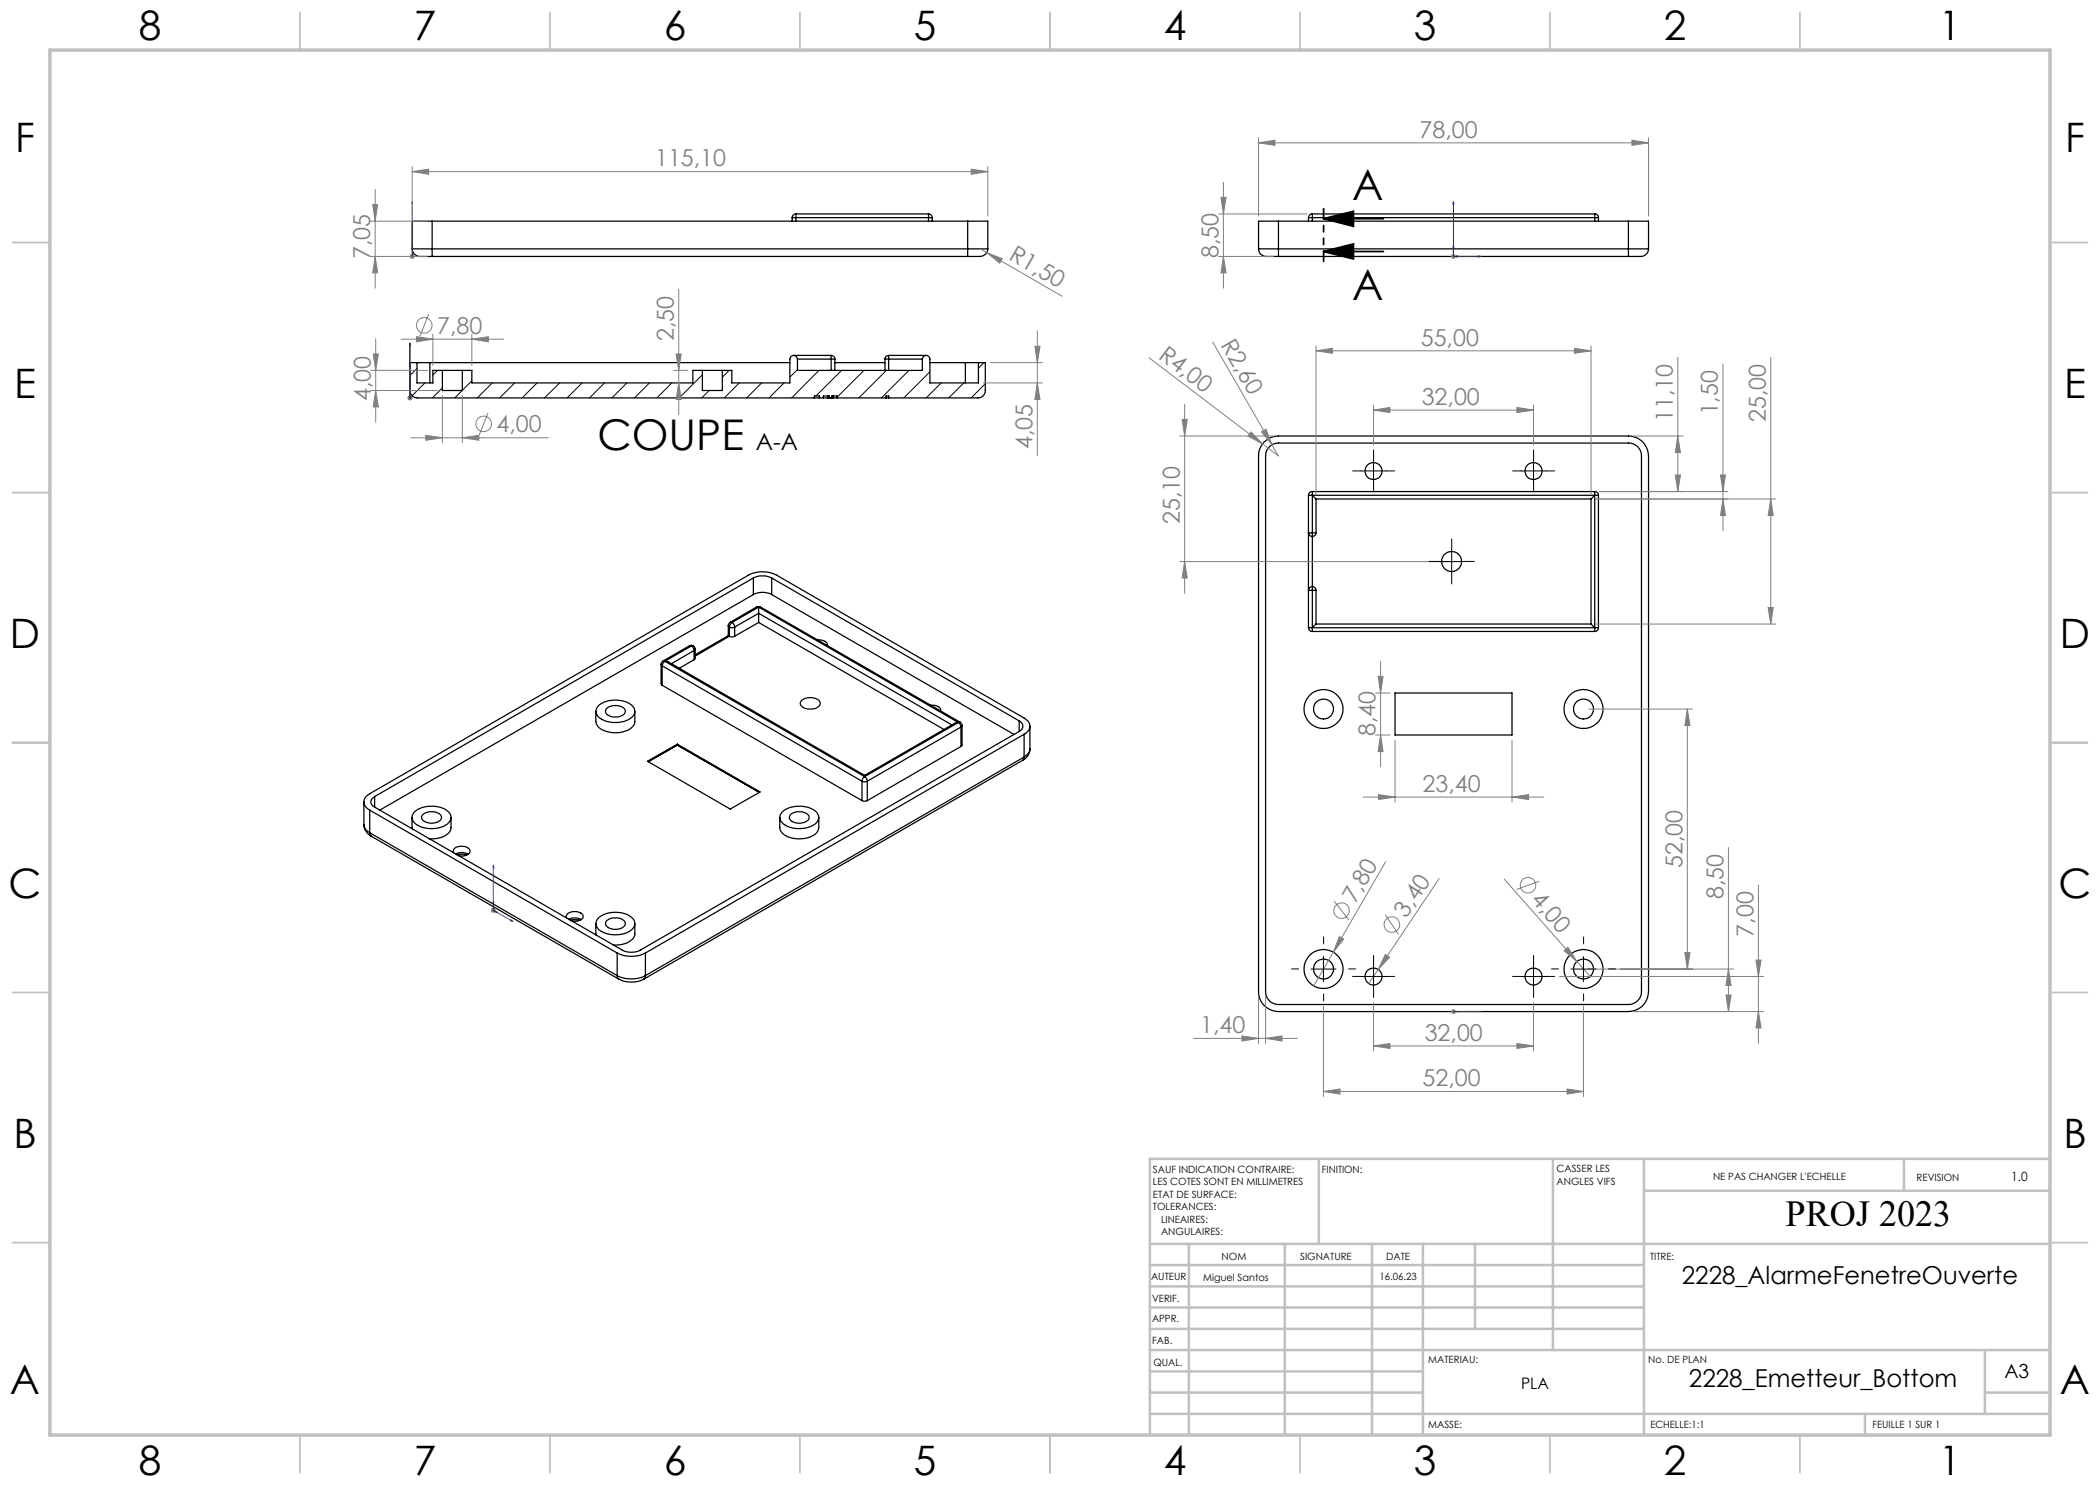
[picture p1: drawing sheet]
<svg xmlns="http://www.w3.org/2000/svg" width="420mm" height="297mm" viewBox="0 0 420 297" stroke-linecap="round" stroke-linejoin="round" font-family="sans-serif">
<g fill="none" stroke="#000" stroke-width=".25">
<path d="M82.4 49.8h4M82.4 49.8a1.75 1.75 0 0 0 2.3 1.5h1.7M86.4 49.8v1.5M86.4 44.2h-4v5.6M86.4 51.3h107.1M86.4 49.8h107.1M86.4 44.2h107.1M86.4 44.2v5.6M158.4 43.5h.8M158.4 43.5v.7M159.2 42.8v.7M159.2 42.8a.72 .72 0 0 0-.8 .7"/>
<path d="M159.2 43.5h26.5M159.2 42.8h26.5M159.2 43.5v.7M185.7 43.5h.7M185.7 42.8v.7M185.7 42.8a.72 .72 0 0 1 .7 .7M185.7 43.5v.7M186.4 43.5v.7M193.5 49.8h4.1M193.5 49.8v1.5M193.5 44.2h4.1v5.6M193.5 44.2v5.6"/>
<path d="M197.6 49.8a1.8 1.8 0 0 1-2.3 1.5h-1.8M251.7 49.8a1.75 1.75 0 0 0 2.2 1.5h1.8M251.7 49.8h4M255.7 49.8v1.5M255.7 44.2h-4v5.6M255.7 51.3h70M255.7 49.8h70M255.7 44.2v5.6M255.7 44.2h70M261.7 43.5h.8M261.7 43.5v.7M262.5 42.8a.78 .78 0 0 0-.8 .7"/>
<path d="M262.5 42.8v.7M262.5 43.5h56.4M262.5 42.8h56.4M262.5 43.5v.7M318.9 42.8v.7M318.9 42.8a.72 .72 0 0 1 .8 .7M318.9 43.5h.8M318.9 43.5v.7M319.7 43.5v.7M325.7 49.8v1.5M325.7 49.8h4M325.7 44.2h4v5.6"/>
<path d="M325.7 44.2v5.6M329.7 49.8a1.75 1.75 0 0 1-2.2 1.5h-1.8M83.4 72.5h-1.4v5.6a1.45 1.45 0 0 0 1.5 1.5h79.4M83.4 72.5h2.6M83.4 72.5v4.1h3.2v-2.5h1.9M86 72.5h72M86 72.5v4.1M88.5 74.1h4M88.5 74.1v4h4v-4M92.5 74.1h1.9v2.5h44.2v-2.5h1.9M140.5 74.1h4M140.5 74.1v4h4v-4"/>
<path d="M158.7 71.1a.72 .72 0 0 0-.7 .7v4.8h-11.6v-2.5h-1.9M158.7 71.1a.78 .78 0 0 1 .8 .7M158.7 71.1h7.5M159.5 71.8v2.3h25v-2.3M159.5 71.8h6.7M162.9 79.6h.9M162.9 79.6v-.4h1v.4h.8M164.7 79.6v-.4h1.1v.4M164.7 79.6h.9M165.6 79.6h1.1M165.6 79.2v.4M165.8 79.6h.1"/>
<path d="M166.2 71.8h.8M166.2 71.1v.7M166.2 71.1a.72 .72 0 0 1 .8 .7M166.2 71.8v2.3M166.4 79.6v-.4h1v.4M166.7 79.6h.7M166.7 79.2v.4M167 72.5h10M167 71.8v2.3M177 71.8h.7M177 71.8v2.3M177.2 79.6v-.4h.5v.4"/>
<path d="M177.7 71.1v.7M177.7 71.1a.72 .72 0 0 0-.7 .7M177.7 71.8v2.3M177.7 71.1h7.5M177.7 71.8h6.8M185.2 71.1a.78 .78 0 0 0-.7 .7M185.2 71.1a.72 .72 0 0 1 .8 .7v4.8h9.7v-4.1M186 72.5h7.1M193.1 72.5h2.6M193.1 72.5v4.1M195.7 72.5h1.4v5.6a1.45 1.45 0 0 1-1.5 1.5h-28.2M252.9 88.4a4 4 0 0 1 2.8-1.2h70a4 4 0 0 1 4 4v107.1a4 4 0 0 1-4 4h-70a4 4 0 0 1-4-4v-107.1a3.8 3.8 0 0 1 1.2-2.8z"/>
<path d="M253.9 89.4a2.47 2.47 0 0 1 1.8-.8h70a2.53 2.53 0 0 1 2.6 2.6v107.1a2.59 2.59 0 0 1-2.6 2.6h-70a2.59 2.59 0 0 1-2.6-2.6v-107.1a2.47 2.47 0 0 1 .8-1.8zM261.7 99.1h.8M261.7 99.1v26.5M262.5 98.3v.8M262.5 98.3a.78 .78 0 0 0-.8 .8M262.5 99.1l.7 .7M262.5 99.1v7.5M262.5 99.1h56.4M262.5 98.3h56.4M263.2 99.8h55M263.2 99.8v6.8M318.2 99.8v25"/>
<path d="M318.9 99.1h.8M318.9 98.3v.8M318.9 98.3a.72 .72 0 0 1 .8 .8M318.9 99.1l-.7 .7M318.9 99.1v26.5M319.7 99.1v26.5M150.7 115.6a4.2 4.2 0 0 1 3.6 0M150.7 118.9a3.9 3.9 0 0 1 3.6 0M150.7 115.6l-75.8 43.7M150.7 118.9l-74.7 43.1M150.7 115.6v3.3M154.3 115.6l49.5 28.6"/>
<path d="M154.3 118.9l48.5 28M154.3 115.6v3.3M262.5 106.6h-.7a.66 .66 0 0 0 .7 .7M262.5 106.6h.7M262.5 106.6v.7M262.5 118.1h.7M262.5 117.3v.8M262.5 117.3a.78 .78 0 0 1 .7 .8M262.5 117.3a.67 .67 0 0 0-.7 .8h.7M262.5 107.3v10M262.5 118.1v7.5M263.2 106.6a.72 .72 0 0 1-.7 .7"/>
<path d="M263.2 118.1v6.7M132.2 132.9v3.8l.2 .4M132.2 132.9l.2 .3M132.4 137.1l40 23M132.4 133.2l40 23M132.4 133.2v3.9M132.6 132.2l-.4 .7M132.6 132.2l.4 .1M133 132.3l-.4 .3-.2 .6M133 132.3l.7 .1 39.2 22.7M133 132.3l39.9 23M137.9 129.1l.4-.1 .3 .1"/>
<path d="M137.9 129.1l.4 .1M137.9 129.1l-5.3 3.1M138.3 129.2l.3 .3 .2 .6M138.3 129.2l-5.3 3.1M138.6 129.1l.3 .3 .1 .4M138.6 129.1l-.3 .1M138.8 131.9l-2.9 1.8M138.8 130.1v1.8M138.8 130.1l-4.5 2.6M139 129.8v1.9l-.2 .2M139 129.8l-.2 .3M145.7 127.1l.2 .1"/>
<path d="M145.7 125.1l.2 .3M145.7 127.1l-6.7 3.8M145.7 125.1v2M145.9 127.2l.4 .2 .6-.2M145.9 125.4l.4 .2 .6-.2M145.9 125.4v1.8M145.9 127.2l-6.9 4M146 124.5l-.2 .2-.1 .4M146 124.5h.4M146.4 124.5l-.3 .3-.2 .6M146.4 124.5l.3 .3 .2 .6M146.9 125.4v1.8"/>
<path d="M151.3 121.4h.8M151.3 121.4h.4M151.3 121.4l-5.3 3.1M151.7 121.4v1.3M151.7 124.5l37.1 21.4M151.7 124.5l-4.8 2.7M151.7 121.4l40 23.1M151.7 122.7v1.8M151.7 121.4l-5.3 3.1M151.7 122.7l-4.8 2.7M151.7 122.7l38.7 22.3M152.1 121.4h-.4"/>
<path d="M152.1 121.4l40 23.1M163.5 128a1.5 1.5 0 0 1 2 1.1M261.7 125.6h.8M261.7 125.6a.78 .78 0 0 0 .8 .7M262.5 125.6v.7M262.5 125.6h56.4M262.5 126.3h56.4M263.2 124.8l-.7 .8M263.2 124.8h55M279 138.6h23.4v8.4h-23.4zM318.2 124.8l.7 .8M318.9 125.6h.8"/>
<path d="M318.9 125.6v.7M319.7 125.6a.72 .72 0 0 1-.8 .7M74.9 159.3a1.11 1.11 0 0 0-.7 1.1 1.11 1.11 0 0 0 .7 1M74.9 159.3v2.1M119.2 142.3v2a2.79 2.79 0 0 0 2.7 2.1 4.9 4.9 0 0 0 4.9-1.4l.2-.7v-2M119.9 140.9a5.7 5.7 0 0 1 6.6 .3 1.61 1.61 0 0 1-.7 2.7 5.7 5.7 0 0 1-6.2-.6 1.53 1.53 0 0 1 .3-2.4zM121.4 141.6a2.74 2.74 0 0 1 3.6 .3 .97 .97 0 0 1-.9 1.3 2.36 2.36 0 0 1-3-.8l.1-.5zM129.5 152.3l6-3.5 16.5 9.6-6 3.4zM135.5 149h.1M135.5 149l16.4 9.5M135.5 148.8v.2M135.5 149l-5.9 3.3"/>
<path d="M160.4 140a2.74 2.74 0 0 1 3.5 .3 .99 .99 0 0 1-.8 1.4 2.49 2.49 0 0 1-3-.9zM172.4 156.2l.5 .2 .6-.2M172.4 156.2v3.9M172.9 155.3l-.4 .4-.1 .5M172.9 155.3l.4 .4 .2 .5M172.9 155.1v.2M173.5 156.2v3.9M186.1 141l1.2 .2a.93 .93 0 0 1 .8 1M191.7 144.5l.4 .4 .1 .5M191.7 144.5l-.8 .2-18 10.4M191.7 144.5l-18.8 10.8M192.1 144.5l.2 .2 .1 .4"/>
<path d="M192.1 144.5h-.4M192.2 149.3l-18.7 10.8M192.2 145.4l-18.7 10.8M192.2 145.4v3.9M192.4 145.1v4l-.2 .2M192.4 145.1l-.2 .3M203.8 146.3l-75.7 43.7a3.9 3.9 0 0 1-3.7 0l-49.5-28.6M203.8 144.2a1.13 1.13 0 0 1 .8 1 1.13 1.13 0 0 1-.8 1.1M203.8 144.2v2.1M204.5 152.1l-75.7 43.7M204.8 146.9a1.71 1.71 0 0 0 1.2-1.7 1.71 1.71 0 0 0-1.2-1.6l-49.5-28.6a6.3 6.3 0 0 0-5.6 0l-75.8 43.7a1.74 1.74 0 0 0-1.1 1.7 1.74 1.74 0 0 0 1.1 1.6M204.8 151.4v.4l-.3 .3"/>
<path d="M204.8 146.9l-75.7 43.7M204.8 146.9v4.5M204.8 151.4l-75.7 43.7M206 149.8l-.1 .7a2.58 2.58 0 0 1-1.4 1.6M206 149.8a1.83 1.83 0 0 1-1.2 1.6M206 145.2v4.6M72.8 164.9v.7l.4 .7 1.1 .9M72.8 164.9a1.83 1.83 0 0 0 1.1 1.6M72.8 160.4v4.5M73.9 166.5l.1 .5 .3 .2M73.9 162l49.5 28.6M73.9 166.5l49.5 28.6"/>
<path d="M73.9 162v4.5M74.3 167.2l49.5 28.6M82.4 163.5v2.3M82.8 162.5a5.6 5.6 0 0 1 7 0 1.61 1.61 0 0 1-.7 2.6 5.7 5.7 0 0 1-6.3-.6 1.45 1.45 0 0 1 0-2zM84.6 162.9a2.74 2.74 0 0 1 3.6 .2 .97 .97 0 0 1-.8 1.4 2.54 2.54 0 0 1-3.1-.9zM90.2 163.5v2a2.77 2.77 0 0 1-2.7 2.2l-1.6 .1M90.7 170.6v-.1a.93 .93 0 0 1 .9-1.2 1.84 1.84 0 0 1 2.4 .9 1.7 1.7 0 0 1-2.3 .9M91.1 170.8a2.62 2.62 0 0 1 2.5 0M91.4 171l.6-.2 1.4 .2M156 163.5v2a2.77 2.77 0 0 0 2.6 2.2 5.5 5.5 0 0 0 4.7-1.2l.5-1v-2M156.4 162.5a5.6 5.6 0 0 1 6.9 0 1.64 1.64 0 0 1-.7 2.6 5.6 5.6 0 0 1-6.2-.6 1.45 1.45 0 0 1 0-2zM158.2 162.9a2.8 2.8 0 0 1 3.5 .2 .97 .97 0 0 1-.8 1.4 2.67 2.67 0 0 1-2.9-.6 .75 .75 0 0 1 .2-1z"/>
<path d="M172.4 160.1l.2 .1 .9-.1M113.3 183.6a.93 .93 0 0 1 1-1.2l.4-.1a1.5 1.5 0 0 1 1.9 1.2 2.16 2.16 0 0 1-2.3 .7M113.7 183.9a2.76 2.76 0 0 1 2.5 0M114 184h2.1M119.2 184.7v2.3M119.6 183.7a5.5 5.5 0 0 1 6.9 0 1.61 1.61 0 0 1-.7 2.6 5.7 5.7 0 0 1-6.2-.6 1.45 1.45 0 0 1 0-2zM121.4 184.1a2.8 2.8 0 0 1 3.6 .2 .99 .99 0 0 1-.9 1.4 2.47 2.47 0 0 1-3-.8l.1-.6zM123.4 190.6a6.3 6.3 0 0 0 5.7 0M123.4 195.1a6.3 6.3 0 0 0 5.7 0M123.4 195.1l.1 .4 .3 .3M123.4 190.6v4.5M123.8 195.8a5.5 5.5 0 0 0 5 0"/>
<path d="M127 184.7v2.1a2.87 2.87 0 0 1-2.7 2.1l-1.7 .1M129.1 195.1l-.1 .4-.2 .3M129.1 190.6v4.5"/>
<circle cx="274.7" cy="94.2" r="1.71"/>
<circle cx="306.7" cy="94.2" r="1.71"/>
<circle cx="290.3" cy="112.3" r="2"/>
<circle cx="264.7" cy="141.8" r="1.99"/>
<circle cx="264.7" cy="141.8" r="3.9"/>
<circle cx="316.7" cy="141.8" r="2"/>
<circle cx="316.7" cy="141.8" r="3.9"/>
<circle cx="264.7" cy="193.8" r="1.99"/>
<circle cx="264.7" cy="193.8" r="3.9"/>
<circle cx="274.7" cy="195.3" r="1.71"/>
<circle cx="306.7" cy="195.3" r="1.71"/>
<circle cx="316.7" cy="193.8" r="2"/>
<circle cx="316.7" cy="193.8" r="3.9"/>
</g>
<g fill="none" stroke="#000" stroke-width=".2">
<path d="M83.4 73.7l-1.4 1.4M85 76.6l-2.6 2.6M87.5 74.1l-.9 .9M88.5 77.6l-2 2M92.5 78.1l-1.6 1.5M94.4 76.2l-1.9 1.9M98.5 76.6l-3 3M102.9 76.6l-3 3M107.4 76.6l-3 3M111.9 76.6l-3 3M116.4 76.6l-3 3M120.9 76.6l-3 3"/>
<path d="M125.4 76.6l-3 3M129.9 76.6l-3 3M134.4 76.6l-3 3M140.5 75l-4.6 4.6M141.9 78.1l-1.6 1.5M145.8 74.1l-1.3 1.4M147.8 76.6l-2.9 3M152.3 76.6l-3 3M156.8 76.6l-3 3M159.5 73.9l-1.5 1.5M162.9 79.5l-.1 .1M163.8 74.1l-5.5 5.5"/>
<path d="M168.3 74.1l-5.1 5.1M172.8 74.1l-5.4 5.3M177.3 74.1l-5.5 5.5M181.8 74.1l-5.5 5.5M186 74.4l-5.2 5.2M188.2 76.6l-3 3M192.8 76.6l-3 3M196.8 72.5l-1.1 1.2M197.1 76.7l-2.9 2.9M272.2 94.2h5M274.7 91.7v5M304.2 94.2h5"/>
<path d="M306.7 91.7v5M287.8 112.3h5M290.3 109.8v5M262.2 193.8h5M264.7 191.3v5M272.2 195.3h5M274.7 192.8v5M304.2 195.3h5M306.7 192.8v5M314.2 193.8h5M316.7 191.3v5"/>
</g>
<g fill="none" stroke="#808080" stroke-width=".2">
<path d="M75 37.9v19.7M82.4 34.3l3.3-.5v1.1zM82.4 33.3v9.9M82.4 34.3h115.2M194.2 33.8l3.4 .5-3.4 .6zM197.6 33.3v9.9M244.2 39.5h1l-.5 3.3zM244.7 36.4v21.2M251.7 28.6l3.3-.6v1.1zM251.7 27.5v15.7M251.7 28.6h78M326.4 28l3.3 .6-3.3 .5z"/>
<path d="M329.7 27.5v15.7M74 51.3h11.4M74 44.2h11.4M74.5 40.9h1l-.5 3.3zM75 51.3l.5 3.3h-1zM82.1 50.9l.7 .7M82.4 50.8v1M82.8 50.9l-.7 .7M135.7 57.9v25M196 49.8l1.3 .7M197.3 50.5l3.1 1.2-.4 .9zM197.3 50.5l15.1 8.8"/>
<path d="M243.7 51.3h11M243.7 42.8h17.7M244.7 51.3l.5 3.3h-1zM290.2 51.3h1M290.3 50.9l.7 .7M290.7 50.8v1M291 50.9l-.7 .7M74.2 78.1h13.3M74.2 74.1h11.4M74.6 70.8h1.1l-.6 3.3zM75.1 78.1l.6 3.3h-1.1zM75.1 67.7v16.8"/>
<path d="M80.2 67.8h20.5M81.5 79.6h1M81.6 79.2l.7 .7M82 79.1v1M82.3 79.2l-.7 .7M83.3 67.3l3.3 .5-3.3 .6zM85.7 62.9l-1.7 4.4M86.6 66.8v6.3M88.5 79.1v9.4M92.5 79.1v9.4M94.4 67.8l3.3-.5v1.1zM94.4 66.8v6.3"/>
<path d="M134.7 74.1h2.9M135.2 70.8h1l-.5 3.3zM135.7 76.6l.5 3.3h-1zM196.7 76.6h11.8M198.1 72.5h10.4M207 69.2h1l-.5 3.3zM207.5 76.6l.5 3.3h-1zM207.5 66.2v24.9M229.8 71.6l25.9 19.6-1.3-2.2M242.5 68.4l11.9 20.6M263.2 70.2l3.3-.5v1zM263.2 69.2v29.6"/>
<path d="M263.2 70.2h55M314.9 69.7l3.3 .5-3.3 .5zM318.2 69.2v29.6M335.6 71.5v26.8M344.6 72.8v33.3M354.2 71.5v53.3M82.1 87.6h27.5M85.2 87.1l3.3 .5-3.3 .4zM92.5 87.6l3.3-.5v.9zM97.6 82.5l-1.8 4.5M235.9 87.2h18.8M236.4 83.9h1.1l-.6 3.3z"/>
<path d="M236.9 80.9v37.8M250.2 86.4l2.3 2.4-2.9-1.6zM252.3 86.4l.9-.6 1.2 3.2zM274.7 82l3.3-.5v1zM274.7 81v8M274.7 82h32M303.4 81.5l3.3 .5-3.3 .5zM306.7 81v8M319.2 99.8h35.9M319.9 98.3h25.7M326.7 87.2h9.9M335.1 95h1l-.5 3.3z"/>
<path d="M335.6 87.2l.5 3.3h-1zM344.1 95h1l-.5 3.3zM344.6 99.8l.5 3.3h-1zM354.2 99.8l.4 3.3h-1zM235.9 112.3h54.4M236.9 112.3l.6 3.3h-1.1zM275.1 138.6h2.9M275.6 135.3h1l-.5 3.3zM276.1 132.3v21M319.2 124.8h35.9M353.6 121.5h1l-.4 3.3zM272.7 159.4h36.1"/>
<path d="M275.1 147h2.9M275.7 158.9l3.3 .5-3.3 .5zM276.1 147l.5 3.3h-1zM279 148v12.4M302.4 159.4l3.3-.5v1zM302.4 148v12.4M317.7 141.8h20.8M337.5 141.8l.5 3.3h-1zM337.5 141.8v52M277.1 172.3l-14.4 24.9M287.8 175.7l-12.1 18.2M300.9 175.9l17.1 19.4"/>
<path d="M307.9 176.2l-4.5 1.7M345.7 169.5v32.8M351.7 177v31.7M98.2 182.1h1M98.3 181.7l.7 .7M98.7 181.6v1M99 181.7l-.7 .7M251.7 199.3v9.4M253.1 199.3v9.4M266.8 180.2l3 3.8M267.9 187.3l.8 .5-2 2.6zM275.7 193.9l-1.9 2.8"/>
<path d="M277 182.9l2.7 4M277.1 190.9l.8 .5-2.2 2.5zM311.9 195.3h40.8M312.8 190.1l.8-.6 1.8 2.8zM317.7 193.8h29M337 190.5h1l-.5 3.3zM345.2 199h1l-.5 3.3zM345.7 193.8l.5 3.3h-1zM351.2 192h1l-.5 3.3zM238.7 207.7h20.8M248.4 207.2l3.3 .5-3.3 .5zM253.1 207.7l3.3-.5v1z"/>
<path d="M264.7 218.3l3.3-.5v1zM264.7 201.2v18.1M264.7 218.3h52M274.7 209.2l3.3-.5v1zM274.7 200.5v9.7M274.7 209.2h32M290.2 202.3h1M290.3 202l.7 .7M290.7 201.8v1M291 202l-.7 .7M303.4 208.7l3.3 .5-3.3 .5zM306.7 200.5v9.7"/>
<path d="M313.4 217.8l3.3 .5-3.3 .5zM316.7 201.2v18.1M326.7 202.3h26M351.7 202.3l.5 3.3h-1z"/>
<circle cx="84.8" cy="65.1" r="1.55"/>
<circle cx="96.7" cy="84.8" r="1.56"/>
<circle cx="305.6" cy="177.1" r="1.55"/>
<circle cx="268.3" cy="182.1" r="1.57"/>
<circle cx="278.4" cy="184.9" r="1.56"/>
</g>
<path d="M264.7 43.7h12M264.7 50.3h12M264.7 43.7l6-1.4v3zM264.7 50.3l6-1.5v3z" fill="none" stroke="#000" stroke-width=".35"/>
<g fill="none" stroke="#00f" stroke-width=".2">
<path d="M82.4 40.3v.5v-.5M82.4 51.1v.3zM82.4 49.1v.5v-.5M82.4 51.3h.1M82.4 40.3v11M290.7 40.3l.1 .5h-.3zM290.7 49.1l.1 .5h-.3zM290.7 40.3v11h5.5M291.3 51.1l.5 .2-.5 .1zM295.6 51.1l.6 .2-.6 .1zM82 79.4v.3zM82 68.6v.6v-.6"/>
<path d="M82 79.6h.1M82 68.6v11M98.7 173.1l.1 .5-.2-.1zM98.7 173.1v9M98.7 180.3l.1 .5-.2-.1zM98.7 182.1l3.9 2.2M98.7 182.1l.7 .4M99.1 182.2l.3 .3-.3-.1zM102.2 184l.4 .3-.4-.1zM290.5 202.3h.3zM290.7 202.3h5.5M290.7 202.3h.1"/>
<path d="M291.8 202.3h-.5h.5M296.2 202.3h-.6h.6"/>
</g>
<path d="M264.7 41.7v10.6" fill="none" stroke="#000" stroke-width=".35" stroke-dasharray="6.3 1.3 1.3 1.3 1.3 1.3" stroke-dashoffset="4.3"/>
<g fill="none" stroke="#c0c0c0" stroke-width=".35">
<path d="M60 2.5v7.5M110 2.5v7.5M160 2.5v7.5M210 2.5v7.5M260 2.5v7.5M310 2.5v7.5M360 2.5v7.5M2.5 48.5h7.5M410 48.5h7.5M2.5 98.5h7.5M410 98.5h7.5M2.5 148.5h7.5"/>
<path d="M410 148.5h7.5M2.5 198.5h7.5M410 198.5h7.5M2.5 248.5h7.5M410 248.5h7.5M60 287v7.5M110 287v7.5M160 287v7.5M210 287v7.5M260 287v7.5M310 287v7.5M360 287v7.5"/>
</g>
<g fill="none" stroke="#c0c0c0" stroke-width=".5">
<path d="M263.8 231.8v17M310.6 231.8v38.2M328.8 231.8v55.2M328.8 238.2h81.2M380.8 231.8v6.4M410 231.8h-180v55.2M230 248.8h180M230 257.3h98.8M230 253h98.8M237.8 248.8v38.2M257 248.8v38.2M274.4 248.8v38.2"/>
<path d="M284.6 248.8v38.2M295 248.8v17M230 265.8h98.8M230 261.5h98.8M230 278.5h54.6M230 274.3h54.6M230 270h180M397 278.5h13M397 270v12.8M230 282.8h180M373 282.8v4.2"/>
</g>
<path d="M10 10h400v277h-400z" fill="none" stroke="#c0c0c0" stroke-width=".7"/>
<g fill="none" stroke="#000" stroke-width=".2" stroke-dasharray="30.5 1.3 1.3 1.3">
<path d="M272.2 94.2h-1.7M274.7 91.7v-1.7M274.7 96.7v1.7M277.2 94.2h1.7M304.2 94.2h-1.7M306.7 91.7v-1.7M306.7 96.7v1.7M309.2 94.2h1.7M287.8 112.3h-2M290.3 109.8v-2M290.3 114.8v2M292.8 112.3h2"/>
<path d="M259.7 193.8h-1.4M264.7 188.8v-1.4M264.7 198.8v1.4M269.7 193.8h1.4M272.2 195.3h-1.7M274.7 192.8v-1.7M274.7 197.8v1.7M277.2 195.3h1.7M304.2 195.3h-1.7M306.7 192.8v-1.7M306.7 197.8v1.7M309.2 195.3h1.7"/>
<path d="M311.7 193.8h-1.4M316.7 188.8v-1.4M316.7 198.8v1.4M321.7 193.8h1.4"/>
</g>
<path d="M264.7 43.7l6-1.4v3zM264.7 50.3l6-1.5v3z" fill="#000"/>
<g fill="#00f">
<path d="M295.6 51.1l.6 .2-.6 .1zM290.7 40.3l.1 .5h-.3z"/>
<path d="M291.3 202.3h.5zM290.5 202.3h.3zM102.2 184l.4 .3-.4-.1zM98.7 173.1l.1 .5-.2-.1zM99.1 182.2l.3 .3-.3-.1zM98.7 180.3l.1 .5-.2-.1zM82 79.4v.3zM82 68.6v.6zM82 79.4v.3zM82 68.6v.6z"/>
<path d="M82.4 51.1v.3zM82.4 49.1v.5zM295.6 202.3h.6zM290.5 202.3h.3z"/>
<path d="M291.3 51.1l.5 .2-.5 .1zM290.7 49.1l.1 .5h-.3zM82.4 51.1v.3zM82.4 40.3v.5z"/>
</g>
<g fill="#808080">
<path d="M252.3 86.4l.9-.6 1.2 3.2z"/>
<path d="M312.8 190.1l.8-.6 1.8 2.8z"/>
<path d="M250.2 86.4l2.3 2.4-2.9-1.6z"/>
<path d="M277.1 190.9l.8 .5-2.2 2.5z"/>
<path d="M267.9 187.3l.8 .5-2 2.6z"/>
<path d="M197.3 50.5l3.1 1.2-.4 .9z"/>
<path d="M313.4 217.8l3.3 .5-3.3 .5zM264.7 218.3l3.3-.5v1zM253.1 207.7l3.3-.5v1zM248.4 207.2l3.3 .5-3.3 .5zM314.9 69.7l3.3 .5-3.3 .5zM263.2 70.2l3.3-.5v1z"/>
<path d="M251.7 28.6l3.3-.6v1.1zM326.4 28l3.3 .6-3.3 .5zM82.4 34.3l3.3-.5v1.1zM194.2 33.8l3.4 .5-3.4 .6zM274.7 82l3.3-.5v1zM303.4 81.5l3.3 .5-3.3 .5zM274.7 209.2l3.3-.5v1zM303.4 208.7l3.3 .5-3.3 .5zM275.7 158.9l3.3 .5-3.3 .5zM302.4 159.4l3.3-.5v1zM83.3 67.3l3.3 .5-3.3 .6zM94.4 67.8l3.3-.5v1.1zM85.2 87.1l3.3 .5-3.3 .4zM92.5 87.6l3.3-.5v.9z"/>
<path d="M236.9 112.3l.6 3.3h-1.1zM236.4 83.9h1.1l-.6 3.3zM344.6 99.8l.5 3.3h-1zM344.1 95h1l-.5 3.3zM335.1 95h1l-.5 3.3zM335.6 87.2l.5 3.3h-1zM75.1 78.1l.6 3.3h-1.1zM74.6 70.8h1.1l-.6 3.3z"/>
<path d="M75 51.3l.5 3.3h-1zM74.5 40.9h1l-.5 3.3z"/>
<path d="M244.2 39.5h1l-.5 3.3zM244.7 51.3l.5 3.3h-1zM275.6 135.3h1l-.5 3.3zM276.1 147l.5 3.3h-1zM354.2 99.8l.4 3.3h-1zM353.6 121.5h1l-.4 3.3zM345.7 193.8l.5 3.3h-1zM345.2 199h1l-.5 3.3zM351.2 192h1l-.5 3.3zM351.7 202.3l.5 3.3h-1zM337.5 141.8l.5 3.3h-1zM337 190.5h1l-.5 3.3zM207 69.2h1l-.5 3.3zM207.5 76.6l.5 3.3h-1zM135.2 70.8h1l-.5 3.3zM135.7 76.6l.5 3.3h-1z"/>
</g>
<g font-size="8.5">
<text x="270.4" y="40">A</text>
<text x="270.4" y="59.9">A</text>
<text x="119.5" y="90">COUPE</text>
</g>
<g font-size="8.1">
<text x="27.8" y="8">8</text>
<text x="82.8" y="8">7</text>
<text x="132.8" y="8">6</text>
<text x="182.8" y="8">5</text>
<text x="232.8" y="8">4</text>
<text x="282.8" y="8">3</text>
<text x="332.8" y="8">2</text>
<text x="387.8" y="8">1</text>
<text x="3" y="30.4">F</text>
<text x="413" y="30.4">F</text>
<text x="2.8" y="79.6">E</text>
<text x="412.8" y="79.6">E</text>
<text x="2" y="129.6">D</text>
<text x="412" y="129.6">D</text>
<text x="1.7" y="179.6">C</text>
<text x="411.7" y="179.6">C</text>
<text x="2.7" y="229.6">B</text>
<text x="412.7" y="229.6">B</text>
<text x="2" y="278.9">A</text>
<text x="412" y="278.9">A</text>
<text x="27.8" y="295">8</text>
<text x="82.8" y="295">7</text>
<text x="132.8" y="295">6</text>
<text x="182.8" y="295">5</text>
<text x="232.8" y="295">4</text>
<text x="282.8" y="295">3</text>
<text x="332.8" y="295">2</text>
<text x="387.8" y="295">1</text>
</g>
<text font-size="7.3" x="357.1" y="245.1">PROJ 2023</text>
<g font-size="4.9">
<text x="336.4" y="256.9">2228_AlarmeFenetreOuverte</text>
<text x="337.8" y="277.3">2228_Emetteur_Bottom</text>
</g>
<g font-size="4.7" fill="#808080">
<text x="283.9" y="27.5">78,00</text>
<text x="131" y="33.3">115,10</text>
<text x="74" y="51.9" transform="rotate(-90 74 51.9)">7,05</text>
<text x="201.5" y="51.8" transform="rotate(30 201.5 51.8)">R1,50</text>
<text x="243.7" y="51.6" transform="rotate(-90 243.7 51.6)">8,50</text>
<text x="87.4" y="66.8">7,80</text>
<text x="134.7" y="68.2" transform="rotate(-90 134.7 68.2)">2,50</text>
<text x="231.5" y="71.5" transform="rotate(37 231.5 71.5)">R4,00</text>
<text x="244" y="69" transform="rotate(60 244 69)">R2,60</text>
<text x="284.2" y="69.1">55,00</text>
<text x="74.2" y="80.3" transform="rotate(-90 74.2 80.3)">4,00</text>
<text x="284.3" y="81">32,00</text>
<text x="343.6" y="83.1" transform="rotate(-90 343.6 83.1)">1,50</text>
<text x="99.3" y="86.5">4,00</text>
<text x="206.5" y="89.8" transform="rotate(-90 206.5 89.8)">4,05</text>
<text x="334.6" y="84.4" transform="rotate(-90 334.6 84.4)">11,10</text>
<text x="353.1" y="84.4" transform="rotate(-90 353.1 84.4)">25,00</text>
<text x="235.9" y="104.8" transform="rotate(-90 235.9 104.8)">25,10</text>
<text x="275.1" y="147.3" transform="rotate(-90 275.1 147.3)">8,40</text>
<text x="284.5" y="158.4">23,40</text>
<text x="336.5" y="173.6" transform="rotate(-90 336.5 173.6)">52,00</text>
<text x="344.7" y="179.8" transform="rotate(-90 344.7 179.8)">8,50</text>
<text x="271.1" y="180.7" transform="rotate(-60 271.1 180.7)">7,80</text>
<text x="281.2" y="183.7" transform="rotate(-56 281.2 183.7)">3,40</text>
<text x="306" y="180.1" transform="rotate(49 306 180.1)">4,00</text>
<text x="350.7" y="187.4" transform="rotate(-90 350.7 187.4)">7,00</text>
<text x="240" y="206.7">1,40</text>
<text x="284.9" y="208.2">32,00</text>
<text x="284.5" y="217.3">52,00</text>
</g>
<text font-size="4.7" x="151.2" y="90">A-A</text>
<text font-size="3.9" x="400.9" y="275.5">A3</text>
<text font-size="3.2" x="304.2" y="277.9">PLA</text>
<text font-size="2.5" x="402.2" y="236.1">1.0</text>
<g font-size="2">
<text x="230.6" y="234.6">SAUF INDICATION CONTRAIRE:</text>
<text x="230.6" y="237.1">LES COTES SONT EN MILLIMETRES</text>
<text x="230.6" y="239.6">ETAT DE SURFACE:</text>
<text x="264.4" y="234.6">FINITION:</text>
<text x="311.3" y="234.5">CASSER LES</text>
<text x="311.3" y="237">ANGLES VIFS</text>
<text x="342.6" y="236">NE PAS CHANGER L'ECHELLE</text>
<text x="383.3" y="236.2">REVISION</text>
<text x="230.6" y="242.1">TOLERANCES:</text>
<text x="232.2" y="244.6">LINEAIRES:</text>
<text x="232.2" y="247.1">ANGULAIRES:</text>
<text x="244.3" y="252">NOM</text>
<text x="260" y="251.9">SIGNATURE</text>
<text x="277.2" y="251.9">DATE</text>
<text x="330" y="251.9">TITRE:</text>
<text x="230.2" y="256.1">AUTEUR</text>
<text x="240.6" y="256.1">Miguel Santos</text>
<text x="275.9" y="255.9">16.06.23</text>
<text x="230.4" y="260.3">VERIF.</text>
<text x="230.4" y="264.4">APPR.</text>
<text x="230.5" y="268.8">FAB.</text>
<text x="230.7" y="273.1">QUAL.</text>
<text x="285.7" y="272.5">MATERIAU:</text>
<text x="329.6" y="272.5">No. DE PLAN</text>
<text x="285.6" y="285.5">MASSE:</text>
<text x="330.1" y="285.6">ECHELLE:1:1</text>
<text x="374.5" y="285.6">FEUILLE 1 SUR 1</text>
</g>
</svg>
